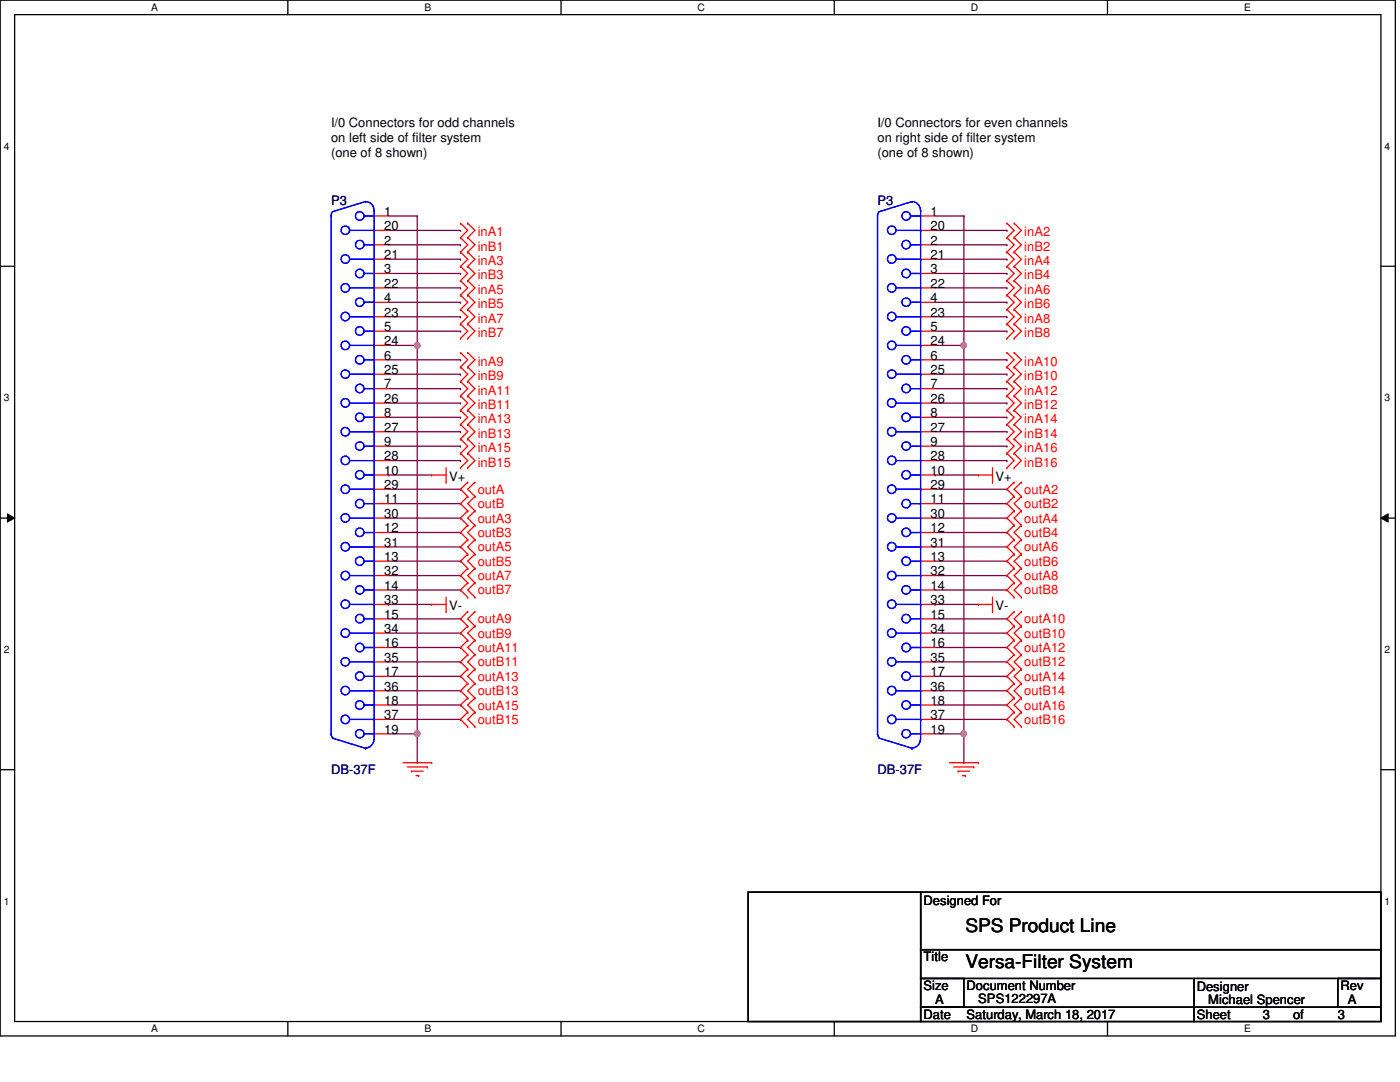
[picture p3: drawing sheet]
<svg xmlns="http://www.w3.org/2000/svg" width="279mm" height="216mm" viewBox="0 0 279 216" stroke-linecap="round" stroke-linejoin="round" font-family="sans-serif">
<path d="M0 0h278.5v206.7h-278.5zM2.9 2.9h272.7v200.9h-272.7z" fill="none" stroke="#000" stroke-width=".25"/>
<g fill="#fff">
<path d="M30.2 .3h1.3v2.3h-1.3z"/>
<path d="M30.2 204.1h1.3v2.3h-1.3z"/>
</g>
<path d="M57.4 0v2.9M57.4 203.8v2.9" fill="none" stroke="#000" stroke-width=".25"/>
<g fill="#fff">
<path d="M84.7 .3h1.3v2.3h-1.3z"/>
<path d="M84.7 204.1h1.3v2.3h-1.3z"/>
</g>
<path d="M112 0v2.9M112 203.8v2.9" fill="none" stroke="#000" stroke-width=".25"/>
<g fill="#fff">
<path d="M139.2 .3h1.5v2.3h-1.5z"/>
<path d="M139.2 204.1h1.5v2.3h-1.5z"/>
</g>
<path d="M166.5 0v2.9M166.5 203.8v2.9" fill="none" stroke="#000" stroke-width=".25"/>
<g fill="#fff">
<path d="M193.8 .3h1.4v2.3h-1.4z"/>
<path d="M193.8 204.1h1.4v2.3h-1.4z"/>
</g>
<path d="M221 0v2.9M221 203.8v2.9" fill="none" stroke="#000" stroke-width=".25"/>
<g fill="#fff">
<path d="M248.3 .3h1.3v2.3h-1.3z"/>
<path d="M248.3 204.1h1.3v2.3h-1.3z"/>
<path d="M.8 28h1.1v2.3h-1.1z"/>
<path d="M276.3 28h1.1v2.3h-1.1z"/>
<path d="M.8 78.2h1.1v2.3h-1.1z"/>
<path d="M276.3 78.2h1.1v2.3h-1.1z"/>
</g>
<path d="M0 53.1h2.9M275.6 53.1h2.9" fill="none" stroke="#000" stroke-width=".25"/>
<g fill="#fff">
<path d="M.8 128.5h1.1v2.2h-1.1z"/>
<path d="M276.3 128.5h1.1v2.2h-1.1z"/>
</g>
<path d="M0 103.4h2.9M275.6 103.4h2.9" fill="none" stroke="#000" stroke-width=".25"/>
<path d="M1.5 102.5l1.4 .9-1.4 .8zM275.6 103.4l1.4-.9v1.7z" fill="#000"/>
<path d="M1.5 102.5l1.4 .9-1.4 .8zM275.6 103.4l1.4-.9v1.7z" fill="none" stroke="#000" stroke-width=".2"/>
<g fill="#fff">
<path d="M.8 178.7h1.1v2.2h-1.1z"/>
<path d="M276.3 178.7h1.1v2.2h-1.1z"/>
</g>
<path d="M0 153.6h2.9M275.6 153.6h2.9" fill="none" stroke="#000" stroke-width=".25"/>
<path d="M77.6 43.1h5.7M83.3 43.1h.1M83.3 43.1v25.8M83.3 68.9h.1" fill="none" stroke="#800040" stroke-width=".25"/>
<circle cx="83.3" cy="68.9" r=".56" fill="#f0f"/>
<circle cx="83.3" cy="68.9" r=".56" fill="none" stroke="#f0f" stroke-width=".25"/>
<path d="M77.6 68.9h5.7M83.3 68.9h.1M83.3 68.9v77.5M83.3 146.4h.1" fill="none" stroke="#800040" stroke-width=".25"/>
<circle cx="83.3" cy="146.4" r=".56" fill="#f0f"/>
<circle cx="83.3" cy="146.4" r=".56" fill="none" stroke="#f0f" stroke-width=".25"/>
<g fill="none" stroke="#800040" stroke-width=".25">
<path d="M77.6 46h14.3M77.6 48.9h14.3M77.6 51.7h14.3M77.6 54.6h14.3M77.6 57.4h14.3M91.9 46h.1M91.9 48.9h.1M91.9 51.7h.1M91.9 54.6h.1M91.9 57.4h.1M186.6 43.1h5.8M192.4 43.1h.1"/>
<path d="M192.4 43.1v25.8M77.6 60.3h14.3M77.6 63.2h14.3M77.6 66.1h14.3M77.6 71.8h14.3M77.6 74.7h14.3M77.6 77.6h14.3M91.9 60.3h.1M91.9 63.2h.1M91.9 66.1h.1M91.9 71.8h.1M91.9 74.7h.1"/>
<path d="M91.9 77.6h.1M192.4 68.9h.1M77.6 94.8h.1M77.6 94.8h8.5M77.6 80.4h14.3M77.6 83.3h14.3M77.6 86.1h14.3M77.6 89h14.3M77.6 91.9h14.3M77.6 97.6h14.3M91.9 80.4h.1M91.9 83.3h.1"/>
<path d="M91.9 86.1h.1M91.9 89h.1M91.9 91.9h.1M91.9 97.6h.1M77.6 100.5h14.3M77.6 103.4h14.3M77.6 106.3h14.3M77.6 109.1h14.3M77.6 112h14.3M77.6 114.9h14.3M77.6 117.7h14.3M91.9 100.5h.1"/>
<path d="M91.9 103.4h.1M91.9 106.3h.1M91.9 109.1h.1M91.9 112h.1M91.9 114.9h.1M91.9 117.7h.1M77.6 120.6h.1M77.6 120.6h8.5M77.6 123.5h14.3M77.6 126.3h14.3M77.6 129.2h14.3M77.6 132.1h14.3"/>
<path d="M77.6 135h14.3M77.6 137.8h14.3M91.9 123.5h.1M91.9 126.3h.1M91.9 129.2h.1M91.9 132.1h.1M91.9 135h.1M91.9 137.8h.1M77.6 146.4h5.7M77.6 140.7h14.3M77.6 143.6h14.3M83.3 146.4h.1"/>
<path d="M83.3 152.2h.1M83.3 146.4v5.8M91.9 140.7h.1M91.9 143.6h.1"/>
</g>
<circle cx="192.3" cy="68.9" r=".56" fill="#f0f"/>
<circle cx="192.3" cy="68.9" r=".56" fill="none" stroke="#f0f" stroke-width=".25"/>
<path d="M186.6 68.9h5.8M192.4 68.9h.1M192.4 68.9v77.5M192.4 146.4h.1" fill="none" stroke="#800040" stroke-width=".25"/>
<circle cx="192.3" cy="146.4" r=".56" fill="#f0f"/>
<circle cx="192.3" cy="146.4" r=".56" fill="none" stroke="#f0f" stroke-width=".25"/>
<g fill="none" stroke="#800040" stroke-width=".25">
<path d="M186.6 46h14.4M186.6 48.9h14.4M186.6 51.7h14.4M186.6 54.6h14.4M186.6 57.4h14.4M201 46h.1M201 48.9h.1M201 51.7h.1M201 54.6h.1M201 57.4h.1M186.6 60.3h14.4M186.6 63.2h14.4"/>
<path d="M186.6 66.1h14.4M186.6 71.8h14.4M186.6 74.7h14.4M186.6 77.6h14.4M201 60.3h.1M201 63.2h.1M201 66.1h.1M201 71.8h.1M201 74.7h.1M201 77.6h.1M186.6 94.8h.1M186.6 94.8h8.6"/>
<path d="M186.6 80.4h14.4M186.6 83.3h14.4M186.6 86.1h14.4M186.6 89h14.4M186.6 91.9h14.4M186.6 97.6h14.4M201 80.4h.1M201 83.3h.1M201 86.1h.1M201 89h.1M201 91.9h.1M201 97.6h.1"/>
<path d="M186.6 100.5h14.4M186.6 103.4h14.4M186.6 106.3h14.4M186.6 109.1h14.4M186.6 112h14.4M186.6 114.9h14.4M186.6 117.7h14.4M201 100.5h.1M201 103.4h.1M201 106.3h.1M201 109.1h.1M201 112h.1"/>
<path d="M201 114.9h.1M201 117.7h.1M186.6 120.6h.1M186.6 120.6h8.6M186.6 123.5h14.4M186.6 126.3h14.4M186.6 129.2h14.4M186.6 132.1h14.4M186.6 135h14.4M186.6 137.8h14.4M201 123.5h.1M201 126.3h.1"/>
<path d="M201 129.2h.1M201 132.1h.1M201 135h.1M201 137.8h.1M186.6 146.4h5.8M186.6 140.7h14.4M186.6 143.6h14.4M192.4 146.4h.1M192.4 152.2h.1M192.4 146.4v5.8M201 140.7h.1M201 143.6h.1"/>
</g>
<g fill="none" stroke="#f00" stroke-width=".25">
<path d="M74.7 57.4h2.9M74.7 54.6h2.9M74.7 51.7h2.9M74.7 48.9h2.9M74.7 46h2.9M74.7 43.1h2.9M91.9 47.4h.1M91.9 44.5h.1M91.9 53.2h.1M91.9 50.3h.1M91.9 58.9h.1M91.9 56h.1"/>
<path d="M91.9 44.5l1.4 1.5-1.4 1.4M91.9 50.3l1.4 1.4-1.4 1.5M91.9 56l1.4 1.4-1.4 1.5M91.9 47.4l1.4 1.5-1.4 1.4M91.9 53.2l1.4 1.4-1.4 1.4M91.9 58.9l1.4 1.4-1.4 1.5M93.3 47.4h.1M93.3 44.5h.1M93.3 53.2h.1M93.3 50.3h.1M93.3 58.9h.1M93.3 56h.1"/>
<path d="M93.3 44.5l1.5 1.5-1.5 1.4M93.3 50.3l1.5 1.4-1.5 1.5M93.3 56l1.5 1.4-1.5 1.5M93.3 47.4l1.5 1.5-1.5 1.4M93.3 53.2l1.5 1.4-1.5 1.4M93.3 58.9l1.5 1.4-1.5 1.5M183.7 57.4h2.9M183.7 54.6h2.9M183.7 51.7h2.9M183.7 48.9h2.9M183.7 46h2.9M183.7 43.1h2.9"/>
<path d="M201 47.4h.1M201 44.5h.1M201 53.2h.1M201 50.3h.1M201 58.9h.1M201 56h.1M201 44.5l1.4 1.5-1.4 1.4M201 50.3l1.4 1.4-1.4 1.5M201 56l1.4 1.4-1.4 1.5M201 47.4l1.4 1.5-1.4 1.4M201 53.2l1.4 1.4-1.4 1.4M201 58.9l1.4 1.4-1.4 1.5"/>
<path d="M202.4 47.4h.1M202.4 44.5h.1M202.4 53.2h.1M202.4 50.3h.1M202.4 58.9h.1M202.4 56h.1M202.4 44.5l1.4 1.5-1.4 1.4M202.4 50.3l1.4 1.4-1.4 1.5M202.4 56l1.4 1.4-1.4 1.5M202.4 47.4l1.4 1.5-1.4 1.4M202.4 53.2l1.4 1.4-1.4 1.4M202.4 58.9l1.4 1.4-1.4 1.5"/>
<path d="M74.7 77.6h2.9M74.7 74.7h2.9M74.7 71.8h2.9M74.7 68.9h2.9M74.7 66.1h2.9M74.7 63.2h2.9M74.7 60.3h2.9M91.9 64.6h.1M91.9 61.8h.1M91.9 73.2h.1M91.9 70.4h.1M91.9 79h.1"/>
<path d="M91.9 76.1h.1M91.9 67.5h.1M91.9 61.8l1.4 1.4-1.4 1.4M91.9 70.4l1.4 1.4-1.4 1.4M91.9 76.1l1.4 1.5-1.4 1.4M91.9 64.6l1.4 1.5-1.4 1.4M91.9 73.2l1.4 1.5-1.4 1.4M91.9 79l1.4 1.4-1.4 1.5M93.3 64.6h.1M93.3 61.8h.1M93.3 73.2h.1M93.3 70.4h.1"/>
<path d="M93.3 79h.1M93.3 76.1h.1M93.3 67.5h.1M93.3 61.8l1.5 1.4-1.5 1.4M93.3 70.4l1.5 1.4-1.5 1.4M93.3 76.1l1.5 1.5-1.5 1.4M93.3 64.6l1.5 1.5-1.5 1.4M93.3 73.2l1.5 1.5-1.5 1.4M93.3 79l1.5 1.4-1.5 1.5M183.7 77.6h2.9M183.7 74.7h2.9M183.7 71.8h2.9"/>
<path d="M183.7 68.9h2.9M183.7 66.1h2.9M183.7 63.2h2.9M183.7 60.3h2.9M201 64.6h.1M201 61.8h.1M201 73.2h.1M201 70.4h.1M201 79h.1M201 76.1h.1M201 67.5h.1M201 61.8l1.4 1.4-1.4 1.4"/>
<path d="M201 70.4l1.4 1.4-1.4 1.4M201 76.1l1.4 1.5-1.4 1.4M201 64.6l1.4 1.5-1.4 1.4M201 73.2l1.4 1.5-1.4 1.4M201 79l1.4 1.4-1.4 1.5M202.4 64.6h.1M202.4 61.8h.1M202.4 73.2h.1M202.4 70.4h.1M202.4 79h.1M202.4 76.1h.1M202.4 67.5h.1"/>
<path d="M202.4 61.8l1.4 1.4-1.4 1.4M202.4 70.4l1.4 1.4-1.4 1.4M202.4 76.1l1.4 1.5-1.4 1.4M202.4 64.6l1.4 1.5-1.4 1.4M202.4 73.2l1.4 1.5-1.4 1.4M202.4 79l1.4 1.4-1.4 1.5M74.7 94.8h2.9M74.7 97.6h2.9M74.7 91.9h2.9M74.7 89h2.9M74.7 86.1h2.9M74.7 83.3h2.9"/>
<path d="M74.7 80.4h2.9M86.1 94.8h.1M86.1 94.8h2.9M89 96.2h.1M89 93.3v2.9M91.9 84.7h.1M91.9 81.9h.1M91.9 90.5h.1M91.9 87.6h.1M91.9 93.3h.1M91.9 81.9l1.4 1.4-1.4 1.4M91.9 87.6l1.4 1.4-1.4 1.5"/>
<path d="M91.9 84.7l1.4 1.4-1.4 1.5M91.9 90.5l1.4 1.4-1.4 1.4M93.3 84.7h.1M93.3 81.9h.1M93.3 90.5h.1M93.3 87.6h.1M93.3 93.3h.1M93.3 96.2h.1M93.3 99.1h.1M93.3 81.9l1.5 1.4-1.5 1.4M93.3 87.6l1.5 1.4-1.5 1.5M93.3 84.7l1.5 1.4-1.5 1.5"/>
<path d="M93.3 90.5l1.5 1.4-1.5 1.4M93.3 96.2l-1.4 1.4 1.4 1.5M93.3 99.1l-1.4 1.4 1.4 1.4M94.8 99.1h.1M94.8 96.2h.1M94.8 96.2l-1.5 1.4 1.5 1.5M94.8 99.1l-1.5 1.4 1.5 1.4M183.7 94.8h2.9M183.7 97.6h2.9M183.7 91.9h2.9M183.7 89h2.9M183.7 86.1h2.9"/>
<path d="M183.7 83.3h2.9M183.7 80.4h2.9M195.2 94.8h.1M195.2 94.8h2.9M198.1 96.2h.1M198.1 93.3v2.9M201 84.7h.1M201 81.9h.1M201 90.5h.1M201 87.6h.1M201 93.3h.1M201 81.9l1.4 1.4-1.4 1.4"/>
<path d="M201 87.6l1.4 1.4-1.4 1.5M201 84.7l1.4 1.4-1.4 1.5M201 90.5l1.4 1.4-1.4 1.4M202.4 84.7h.1M202.4 81.9h.1M202.4 90.5h.1M202.4 87.6h.1M202.4 93.3h.1M202.4 96.2h.1M202.4 99.1h.1M202.4 81.9l1.4 1.4-1.4 1.4M202.4 87.6l1.4 1.4-1.4 1.5"/>
<path d="M202.4 84.7l1.4 1.4-1.4 1.5M202.4 90.5l1.4 1.4-1.4 1.4M202.4 96.2l-1.4 1.4 1.4 1.5M202.4 99.1l-1.4 1.4 1.4 1.4M203.8 99.1h.1M203.8 96.2h.1M203.8 96.2l-1.4 1.4 1.4 1.5M203.8 99.1l-1.4 1.4 1.4 1.4M74.7 117.7h2.9M74.7 114.9h2.9M74.7 112h2.9M74.7 109.1h2.9"/>
<path d="M74.7 106.3h2.9M74.7 103.4h2.9M74.7 100.5h2.9M89 119.2v2.8M93.3 101.9h.1M93.3 104.8h.1M93.3 107.7h.1M93.3 110.6h.1M93.3 113.4h.1M93.3 116.3h.1M93.3 119.2h.1M93.3 101.9l-1.4 1.5 1.4 1.4"/>
<path d="M93.3 107.7l-1.4 1.4 1.4 1.5M93.3 113.4l-1.4 1.5 1.4 1.4M93.3 104.8l-1.4 1.5 1.4 1.4M93.3 110.6l-1.4 1.4 1.4 1.4M93.3 116.3l-1.4 1.4 1.4 1.5M94.8 101.9h.1M94.8 104.8h.1M94.8 110.6h.1M94.8 107.7h.1M94.8 116.3h.1M94.8 113.4h.1M94.8 119.2h.1"/>
<path d="M94.8 101.9l-1.5 1.5 1.5 1.4M94.8 107.7l-1.5 1.4 1.5 1.5M94.8 113.4l-1.5 1.5 1.5 1.4M94.8 104.8l-1.5 1.5 1.5 1.4M94.8 110.6l-1.5 1.4 1.5 1.4M94.8 116.3l-1.5 1.4 1.5 1.5M183.7 117.7h2.9M183.7 114.9h2.9M183.7 112h2.9M183.7 109.1h2.9M183.7 106.3h2.9M183.7 103.4h2.9"/>
<path d="M183.7 100.5h2.9M198.1 119.2v2.8M202.4 101.9h.1M202.4 104.8h.1M202.4 107.7h.1M202.4 110.6h.1M202.4 113.4h.1M202.4 116.3h.1M202.4 119.2h.1M202.4 101.9l-1.4 1.5 1.4 1.4M202.4 107.7l-1.4 1.4 1.4 1.5M202.4 113.4l-1.4 1.5 1.4 1.4"/>
<path d="M202.4 104.8l-1.4 1.5 1.4 1.4M202.4 110.6l-1.4 1.4 1.4 1.4M202.4 116.3l-1.4 1.4 1.4 1.5M203.8 101.9h.1M203.8 104.8h.1M203.8 110.6h.1M203.8 107.7h.1M203.8 116.3h.1M203.8 113.4h.1M203.8 119.2h.1M203.8 101.9l-1.4 1.5 1.4 1.4M203.8 107.7l-1.4 1.4 1.4 1.5"/>
<path d="M203.8 113.4l-1.4 1.5 1.4 1.4M203.8 104.8l-1.4 1.5 1.4 1.4M203.8 110.6l-1.4 1.4 1.4 1.4M203.8 116.3l-1.4 1.4 1.4 1.5M74.7 120.6h2.9M74.7 137.8h2.9M74.7 135h2.9M74.7 132.1h2.9M74.7 129.2h2.9M74.7 126.3h2.9M74.7 123.5h2.9M86.1 120.6h.1"/>
<path d="M86.1 120.6h2.9M89 122h.1M93.3 122h.1M93.3 124.9h.1M93.3 127.8h.1M93.3 130.6h.1M93.3 133.5h.1M93.3 136.4h.1M93.3 139.3h.1M93.3 122l-1.4 1.5 1.4 1.4M93.3 127.8l-1.4 1.4 1.4 1.4M93.3 133.5l-1.4 1.5 1.4 1.4"/>
<path d="M93.3 139.3l-1.4 1.4 1.4 1.4M93.3 124.9l-1.4 1.4 1.4 1.5M93.3 130.6l-1.4 1.5 1.4 1.4M93.3 136.4l-1.4 1.4 1.4 1.5M94.8 124.9h.1M94.8 122h.1M94.8 130.6h.1M94.8 127.8h.1M94.8 136.4h.1M94.8 133.5h.1M94.8 139.3h.1M94.8 122l-1.5 1.5 1.5 1.4"/>
<path d="M94.8 127.8l-1.5 1.4 1.5 1.4M94.8 133.5l-1.5 1.5 1.5 1.4M94.8 139.3l-1.5 1.4 1.5 1.4M94.8 124.9l-1.5 1.4 1.5 1.5M94.8 130.6l-1.5 1.5 1.5 1.4M94.8 136.4l-1.5 1.4 1.5 1.5M183.7 120.6h2.9M183.7 137.8h2.9M183.7 135h2.9M183.7 132.1h2.9M183.7 129.2h2.9M183.7 126.3h2.9"/>
<path d="M183.7 123.5h2.9M195.2 120.6h.1M195.2 120.6h2.9M198.1 122h.1M202.4 122h.1M202.4 124.9h.1M202.4 127.8h.1M202.4 130.6h.1M202.4 133.5h.1M202.4 136.4h.1M202.4 139.3h.1M202.4 122l-1.4 1.5 1.4 1.4"/>
<path d="M202.4 127.8l-1.4 1.4 1.4 1.4M202.4 133.5l-1.4 1.5 1.4 1.4M202.4 139.3l-1.4 1.4 1.4 1.4M202.4 124.9l-1.4 1.4 1.4 1.5M202.4 130.6l-1.4 1.5 1.4 1.4M202.4 136.4l-1.4 1.4 1.4 1.5M203.8 124.9h.1M203.8 122h.1M203.8 130.6h.1M203.8 127.8h.1M203.8 136.4h.1M203.8 133.5h.1"/>
<path d="M203.8 139.3h.1M203.8 122l-1.4 1.5 1.4 1.4M203.8 127.8l-1.4 1.4 1.4 1.4M203.8 133.5l-1.4 1.5 1.4 1.4M203.8 139.3l-1.4 1.4 1.4 1.4M203.8 124.9l-1.4 1.4 1.4 1.5M203.8 130.6l-1.4 1.5 1.4 1.4M203.8 136.4l-1.4 1.4 1.4 1.5M74.7 146.4h2.9M74.7 143.6h2.9M74.7 140.7h2.9M80.4 152.2h5.7"/>
<path d="M81.3 153h4M82.1 153.9h.1M82.1 153.9h2.4M83 154.8h.6M83.6 154.8h.1M85.3 153h.1M86.1 152.2h.1M93.3 142.1h.1M93.3 145h.1M93.3 142.1l-1.4 1.5 1.4 1.4M94.8 142.1h.1M94.8 145h.1"/>
<path d="M94.8 142.1l-1.5 1.5 1.5 1.4M183.7 146.4h2.9M183.7 143.6h2.9M183.7 140.7h2.9M189.5 152.2h5.7M190.3 153h4.1M191.2 153.9h.1M191.2 153.9h2.3M192.1 154.8h.6M192.7 154.8h.1M194.4 153h.1M195.2 152.2h.1"/>
<path d="M202.4 142.1h.1M202.4 145h.1M202.4 142.1l-1.4 1.5 1.4 1.4M203.8 142.1h.1M203.8 145h.1M203.8 142.1l-1.4 1.5 1.4 1.4"/>
</g>
<path d="M149.3 178h34.4v25.8h-34.4zM183.7 178h91.9v11.5h-91.9zM183.7 189.5h91.9v5.7h-91.9zM183.7 195.2h8.7v5.8h-8.7zM238.3 195.2v5.8M267 195.2h8.6v5.8h-8.6zM183.7 201h54.6v2.8h-54.6zM238.3 201h37.3v2.8h-37.3zM238.3 201h.1" fill="none" stroke="#000" stroke-width=".25"/>
<g fill="none" stroke="#00f" stroke-width=".25">
<path d="M66.4 42.3l-.3 .8v103.3M69.8 57.4h4.9M69.8 51.7h4.9M69.8 46h4.9M72.7 54.6h.1M72.7 48.9h.1M72.7 43.1h.1M72.7 54.6h2M72.7 48.9h2M72.7 43.1h2M72.9 40.2h.1M72.9 40.2a1.7 1.7 0 0 1 1.7 1.8"/>
<path d="M72.9 40.2l-6.6 2M74.7 57.4h.1M74.7 51.7h.1M74.7 46h.1M74.7 42h.1M74.7 42v105.6M178.9 57.4h4.8M178.9 51.7h4.8M178.9 46h4.8M181.7 54.6h.1M181.7 48.9h.1M181.7 43.1h.1"/>
<path d="M181.7 54.6h2M181.7 48.9h2M181.7 43.1h2M182 40.2h.1M182 40.2a1.7 1.7 0 0 1 1.7 1.8M182 40.2l-6.6 2-.3 .9v103.3M183.7 57.4h.1M183.7 51.7h.1M183.7 46h.1M183.7 42h.1M183.7 42v105.6a1.78 1.78 0 0 1-1.7 1.7M69.8 74.7h4.9"/>
<path d="M69.8 68.9h4.9M69.8 63.2h4.9M72.7 77.6h.1M72.7 71.8h.1M72.7 66.1h.1M72.7 60.3h.1M72.7 77.6h2M72.7 71.8h2M72.7 66.1h2M72.7 60.3h2M74.7 74.7h.1M74.7 68.9h.1"/>
<path d="M74.7 63.2h.1M178.9 74.7h4.8M178.9 68.9h4.8M178.9 63.2h4.8M181.7 77.6h.1M181.7 71.8h.1M181.7 66.1h.1M181.7 60.3h.1M181.7 77.6h2M181.7 71.8h2M181.7 66.1h2M181.7 60.3h2"/>
<path d="M183.7 74.7h.1M183.7 68.9h.1M183.7 63.2h.1M69.8 97.6h4.9M69.8 91.9h4.9M69.8 86.1h4.9M69.8 80.4h4.9M72.7 94.8h.1M72.7 89h.1M72.7 83.3h.1M72.7 94.8h2M72.7 89h2"/>
<path d="M72.7 83.3h2M74.7 97.6h.1M74.7 91.9h.1M74.7 86.1h.1M74.7 80.4h.1M178.9 97.6h4.8M178.9 91.9h4.8M178.9 86.1h4.8M178.9 80.4h4.8M181.7 94.8h.1M181.7 89h.1M181.7 83.3h.1"/>
<path d="M181.7 94.8h2M181.7 89h2M181.7 83.3h2M183.7 97.6h.1M183.7 91.9h.1M183.7 86.1h.1M183.7 80.4h.1M69.8 114.9h4.9M69.8 109.1h4.9M69.8 103.4h4.9M72.7 117.7h.1M72.7 112h.1"/>
<path d="M72.7 106.3h.1M72.7 100.5h.1M72.7 117.7h2M72.7 112h2M72.7 106.3h2M72.7 100.5h2M74.7 114.9h.1M74.7 109.1h.1M74.7 103.4h.1M178.9 114.9h4.8M178.9 109.1h4.8M178.9 103.4h4.8"/>
<path d="M181.7 117.7h.1M181.7 112h.1M181.7 106.3h.1M181.7 100.5h.1M181.7 117.7h2M181.7 112h2M181.7 106.3h2M181.7 100.5h2M183.7 114.9h.1M183.7 109.1h.1M183.7 103.4h.1M69.8 137.8h4.9"/>
<path d="M69.8 132.1h4.9M69.8 126.3h4.9M69.8 120.6h4.9M72.7 135h.1M72.7 129.2h.1M72.7 123.5h.1M72.7 135h2M72.7 129.2h2M72.7 123.5h2M74.7 137.8h.1M74.7 132.1h.1M74.7 126.3h.1"/>
<path d="M74.7 120.6h.1M178.9 137.8h4.8M178.9 132.1h4.8M178.9 126.3h4.8M178.9 120.6h4.8M181.7 135h.1M181.7 129.2h.1M181.7 123.5h.1M181.7 135h2M181.7 129.2h2M181.7 123.5h2M183.7 137.8h.1"/>
<path d="M183.7 132.1h.1M183.7 126.3h.1M183.7 120.6h.1M66.1 146.4h.1M66.1 146.4l.3 .8M66.3 147.3l6.6 2M69.8 143.6h4.9M72.7 146.4h.1M72.7 140.7h.1M72.7 146.4h2M72.7 140.7h2M72.9 149.3h.1"/>
<path d="M74.6 147.6a1.76 1.76 0 0 1-1.7 1.7M74.7 143.6h.1M175.1 146.4h.1M175.1 146.4l.4 .8M175.4 147.3l6.6 2M178.9 143.6h4.8M181.7 146.4h.1M181.7 140.7h.1M181.7 146.4h2M181.7 140.7h2M182 149.3h.1M183.7 143.6h.1"/>
<circle cx="68.9" cy="51.7" r=".85"/>
<circle cx="68.9" cy="57.4" r=".85"/>
<circle cx="68.9" cy="46" r=".84"/>
<circle cx="71.8" cy="54.6" r=".85"/>
<circle cx="71.8" cy="48.8" r=".85"/>
<circle cx="71.8" cy="43.1" r=".85"/>
<circle cx="178" cy="51.7" r=".85"/>
<circle cx="178" cy="57.4" r=".85"/>
<circle cx="178" cy="46" r=".84"/>
<circle cx="180.8" cy="48.8" r=".85"/>
<circle cx="180.8" cy="54.6" r=".85"/>
<circle cx="180.8" cy="43.1" r=".85"/>
<circle cx="68.9" cy="63.2" r=".85"/>
<circle cx="68.9" cy="68.9" r=".85"/>
<circle cx="68.9" cy="74.7" r=".84"/>
<circle cx="71.8" cy="77.5" r=".85"/>
<circle cx="71.8" cy="71.8" r=".85"/>
<circle cx="71.8" cy="66" r=".85"/>
<circle cx="71.8" cy="60.3" r=".84"/>
<circle cx="178" cy="68.9" r=".85"/>
<circle cx="178" cy="63.2" r=".85"/>
<circle cx="178" cy="74.7" r=".84"/>
<circle cx="180.8" cy="66" r=".85"/>
<circle cx="180.8" cy="71.8" r=".85"/>
<circle cx="180.8" cy="77.5" r=".85"/>
<circle cx="180.9" cy="60.3" r=".84"/>
<circle cx="68.9" cy="86.1" r=".85"/>
<circle cx="68.9" cy="97.6" r=".85"/>
<circle cx="68.9" cy="80.4" r=".85"/>
<circle cx="68.9" cy="91.9" r=".85"/>
<circle cx="71.8" cy="94.7" r=".85"/>
<circle cx="71.8" cy="83.3" r=".85"/>
<circle cx="71.8" cy="89" r=".84"/>
<circle cx="178" cy="91.9" r=".85"/>
<circle cx="178" cy="97.6" r=".85"/>
<circle cx="178" cy="86.1" r=".85"/>
<circle cx="178" cy="80.4" r=".85"/>
<circle cx="180.8" cy="83.3" r=".85"/>
<circle cx="180.8" cy="94.7" r=".85"/>
<circle cx="180.9" cy="89" r=".84"/>
<circle cx="68.9" cy="109.1" r=".85"/>
<circle cx="68.9" cy="114.9" r=".85"/>
<circle cx="68.9" cy="103.4" r=".84"/>
<circle cx="71.8" cy="106.2" r=".85"/>
<circle cx="71.8" cy="112" r=".85"/>
<circle cx="71.8" cy="100.5" r=".85"/>
<circle cx="71.8" cy="117.7" r=".84"/>
<circle cx="178" cy="114.9" r=".85"/>
<circle cx="178" cy="109.1" r=".85"/>
<circle cx="178" cy="103.4" r=".84"/>
<circle cx="180.8" cy="112" r=".85"/>
<circle cx="180.8" cy="106.2" r=".85"/>
<circle cx="180.8" cy="100.5" r=".85"/>
<circle cx="180.9" cy="117.7" r=".84"/>
<circle cx="68.9" cy="120.6" r=".85"/>
<circle cx="68.9" cy="137.8" r=".85"/>
<circle cx="68.9" cy="126.3" r=".85"/>
<circle cx="68.9" cy="132.1" r=".84"/>
<circle cx="71.8" cy="134.9" r=".85"/>
<circle cx="71.8" cy="129.2" r=".85"/>
<circle cx="71.8" cy="123.4" r=".85"/>
<circle cx="178" cy="137.8" r=".85"/>
<circle cx="178" cy="120.6" r=".85"/>
<circle cx="178" cy="126.3" r=".85"/>
<circle cx="178" cy="132.1" r=".84"/>
<circle cx="180.8" cy="134.9" r=".85"/>
<circle cx="180.8" cy="123.4" r=".85"/>
<circle cx="180.8" cy="129.2" r=".85"/>
<circle cx="68.9" cy="143.6" r=".85"/>
<circle cx="71.8" cy="140.7" r=".85"/>
<circle cx="71.8" cy="146.4" r=".84"/>
<circle cx="178" cy="143.6" r=".85"/>
<circle cx="180.8" cy="140.7" r=".85"/>
<circle cx="180.9" cy="146.4" r=".84"/>
</g>
<circle cx="83.3" cy="68.9" r=".56" fill="#f0f"/>
<circle cx="83.3" cy="68.9" r=".56" fill="none" stroke="#f0f" stroke-width=".25"/>
<circle cx="83.3" cy="146.4" r=".56" fill="#f0f"/>
<circle cx="83.3" cy="146.4" r=".56" fill="none" stroke="#f0f" stroke-width=".25"/>
<circle cx="192.3" cy="68.9" r=".56" fill="#f0f"/>
<circle cx="192.3" cy="68.9" r=".56" fill="none" stroke="#f0f" stroke-width=".25"/>
<circle cx="192.3" cy="146.4" r=".56" fill="#f0f"/>
<circle cx="192.3" cy="146.4" r=".56" fill="none" stroke="#f0f" stroke-width=".25"/>
<g font-size="3.7">
<text x="192.7" y="185.9">SPS Product Line</text>
<text x="192.7" y="193.1">Versa-Filter System</text>
</g>
<g font-size="2.6">
<text x="66.1" y="25.4">I/0 Connectors for odd channels</text>
<text x="66.1" y="28.3">on left side of filter system</text>
<text x="175.1" y="25.4">I/0 Connectors for even channels</text>
<text x="175.1" y="28.3">on right side of filter system</text>
<text x="66.1" y="31.3">(one of 8 shown)</text>
<text x="175.1" y="31.3">(one of 8 shown)</text>
<text x="76.7" y="45.9">20</text>
<text x="76.7" y="43.1">1</text>
<text x="185.7" y="45.9">20</text>
<text x="185.7" y="43.1">1</text>
<text x="76.7" y="51.7">21</text>
<text x="76.7" y="48.8">2</text>
<text x="185.7" y="51.7">21</text>
<text x="185.7" y="48.8">2</text>
<text x="76.7" y="57.4">22</text>
<text x="76.7" y="54.5">3</text>
<text x="185.7" y="57.4">22</text>
<text x="185.7" y="54.5">3</text>
<text x="76.7" y="63.2">23</text>
<text x="76.7" y="60.3">4</text>
<text x="185.7" y="63.2">23</text>
<text x="185.7" y="60.3">4</text>
<text x="76.7" y="71.8">6</text>
<text x="76.7" y="68.9">24</text>
<text x="76.7" y="66">5</text>
<text x="185.7" y="71.8">6</text>
<text x="185.7" y="68.9">24</text>
<text x="185.7" y="66">5</text>
<text x="76.7" y="77.5">7</text>
<text x="76.7" y="74.6">25</text>
<text x="185.7" y="77.5">7</text>
<text x="185.7" y="74.6">25</text>
<text x="76.7" y="83.2">8</text>
<text x="76.7" y="80.4">26</text>
<text x="185.7" y="83.2">8</text>
<text x="185.7" y="80.4">26</text>
<text x="76.7" y="89">9</text>
<text x="76.7" y="86.1">27</text>
<text x="185.7" y="89">9</text>
<text x="185.7" y="86.1">27</text>
<text x="76.7" y="94.7">10</text>
<text x="76.7" y="91.9">28</text>
<text x="89.6" y="95.9">V+</text>
<text x="185.7" y="94.7">10</text>
<text x="185.7" y="91.9">28</text>
<text x="198.7" y="95.9">V+</text>
<text x="76.7" y="100.5">11</text>
<text x="76.7" y="97.6">29</text>
<text x="185.7" y="100.5">11</text>
<text x="185.7" y="97.6">29</text>
<text x="76.7" y="106.2">12</text>
<text x="76.7" y="103.3">30</text>
<text x="185.7" y="106.2">12</text>
<text x="185.7" y="103.3">30</text>
<text x="76.7" y="111.9">13</text>
<text x="76.7" y="109.1">31</text>
<text x="185.7" y="111.9">13</text>
<text x="185.7" y="109.1">31</text>
<text x="76.7" y="117.7">14</text>
<text x="76.7" y="114.8">32</text>
<text x="185.7" y="117.7">14</text>
<text x="185.7" y="114.8">32</text>
<text x="76.7" y="123.4">15</text>
<text x="76.7" y="120.6">33</text>
<text x="89.6" y="121.8">V-</text>
<text x="185.7" y="123.4">15</text>
<text x="185.7" y="120.6">33</text>
<text x="198.7" y="121.8">V-</text>
<text x="76.7" y="129.2">16</text>
<text x="76.7" y="126.3">34</text>
<text x="185.7" y="129.2">16</text>
<text x="185.7" y="126.3">34</text>
<text x="76.7" y="137.8">36</text>
<text x="76.7" y="134.9">17</text>
<text x="76.7" y="132">35</text>
<text x="185.7" y="137.8">36</text>
<text x="185.7" y="134.9">17</text>
<text x="185.7" y="132">35</text>
<text x="76.7" y="143.5">37</text>
<text x="76.7" y="140.6">18</text>
<text x="185.7" y="143.5">37</text>
<text x="185.7" y="140.6">18</text>
<text x="76.7" y="146.4">19</text>
<text x="185.7" y="146.4">19</text>
<text x="184.3" y="180.6">Designed For</text>
<text x="184.3" y="191.8">Title</text>
<text x="184.3" y="197.6">Size</text>
<text x="192.9" y="197.6">Document Number</text>
<text x="238.8" y="197.8">Designer</text>
<text x="267.5" y="197.6">Rev</text>
<text x="184.3" y="203.3">Date</text>
<text x="186.6" y="200.4">A</text>
<text x="192.9" y="203.3">Saturday, March 18, 2017</text>
<text x="195.2" y="200.2">SPS122297A</text>
<text x="238.8" y="203.3">Sheet</text>
<text x="241.1" y="200.4">Michael Spencer</text>
<text x="252.1" y="203.3">3</text>
<text x="258.1" y="203.3">of</text>
<text x="267" y="203.3">3</text>
<text x="269" y="200.4">A</text>
</g>
<g font-size="2.6" fill="#000080">
<text x="66.1" y="40.9">P3</text>
<text x="175.1" y="40.9">P3</text>
<text x="66.1" y="154.5">DB-37F</text>
<text x="175.1" y="154.5">DB-37F</text>
</g>
<g font-size="2.6" fill="#f00">
<text x="95.3" y="47.2">inA1</text>
<text x="204.4" y="47.2">inA2</text>
<text x="95.3" y="52.9">inA3</text>
<text x="95.3" y="50">inB1</text>
<text x="204.4" y="52.9">inA4</text>
<text x="204.4" y="50">inB2</text>
<text x="95.3" y="58.6">inA5</text>
<text x="95.3" y="55.8">inB3</text>
<text x="204.4" y="58.6">inA6</text>
<text x="204.4" y="55.8">inB4</text>
<text x="95.3" y="64.4">inA7</text>
<text x="95.3" y="61.5">inB5</text>
<text x="204.4" y="64.4">inA8</text>
<text x="204.4" y="61.5">inB6</text>
<text x="95.3" y="67.2">inB7</text>
<text x="204.4" y="67.2">inB8</text>
<text x="95.3" y="73">inA9</text>
<text x="95.3" y="75.9">inB9</text>
<text x="204.4" y="73">inA10</text>
<text x="204.4" y="75.9">inB10</text>
<text x="95.3" y="78.7">inA11</text>
<text x="95.3" y="81.6">inB11</text>
<text x="204.4" y="78.7">inA12</text>
<text x="204.4" y="81.6">inB12</text>
<text x="95.3" y="84.5">inA13</text>
<text x="95.3" y="87.3">inB13</text>
<text x="204.4" y="84.5">inA14</text>
<text x="204.4" y="87.3">inB14</text>
<text x="95.3" y="90.2">inA15</text>
<text x="95.3" y="93.1">inB15</text>
<text x="204.4" y="90.2">inA16</text>
<text x="204.4" y="93.1">inB16</text>
<text x="95.3" y="98.6">outA</text>
<text x="95.3" y="101.4">outB</text>
<text x="204.4" y="98.6">outA2</text>
<text x="204.4" y="101.4">outB2</text>
<text x="95.3" y="104.3">outA3</text>
<text x="95.3" y="107.1">outB3</text>
<text x="204.4" y="104.3">outA4</text>
<text x="204.4" y="107.1">outB4</text>
<text x="95.3" y="110">outA5</text>
<text x="95.3" y="112.9">outB5</text>
<text x="204.4" y="110">outA6</text>
<text x="204.4" y="112.9">outB6</text>
<text x="95.3" y="115.7">outA7</text>
<text x="95.3" y="118.6">outB7</text>
<text x="204.4" y="115.7">outA8</text>
<text x="204.4" y="118.6">outB8</text>
<text x="95.3" y="124.4">outA9</text>
<text x="204.4" y="124.4">outA10</text>
<text x="95.3" y="130.1">outA11</text>
<text x="95.3" y="127.3">outB9</text>
<text x="204.4" y="130.1">outA12</text>
<text x="204.4" y="127.3">outB10</text>
<text x="95.3" y="135.8">outA13</text>
<text x="95.3" y="133">outB11</text>
<text x="204.4" y="135.8">outA14</text>
<text x="204.4" y="133">outB12</text>
<text x="95.3" y="141.6">outA15</text>
<text x="95.3" y="138.7">outB13</text>
<text x="204.4" y="141.6">outA16</text>
<text x="204.4" y="138.7">outB14</text>
<text x="95.3" y="144.4">outB15</text>
<text x="204.4" y="144.4">outB16</text>
</g>
<g font-size="2">
<text x="30.2" y="2.2">A</text>
<text x="84.7" y="2.2">B</text>
<text x="139.2" y="2.2">C</text>
<text x="193.8" y="2.2">D</text>
<text x="248.3" y="2.2">E</text>
<text x=".8" y="29.8">4</text>
<text x="276.3" y="29.8">4</text>
<text x=".8" y="80.1">3</text>
<text x="276.3" y="80.1">3</text>
<text x=".8" y="130.3">2</text>
<text x="276.3" y="130.3">2</text>
<text x=".8" y="180.5">1</text>
<text x="276.3" y="180.5">1</text>
<text x="30.2" y="206">A</text>
<text x="84.7" y="206">B</text>
<text x="139.2" y="206">C</text>
<text x="193.8" y="206">D</text>
<text x="248.3" y="206">E</text>
</g>
</svg>
